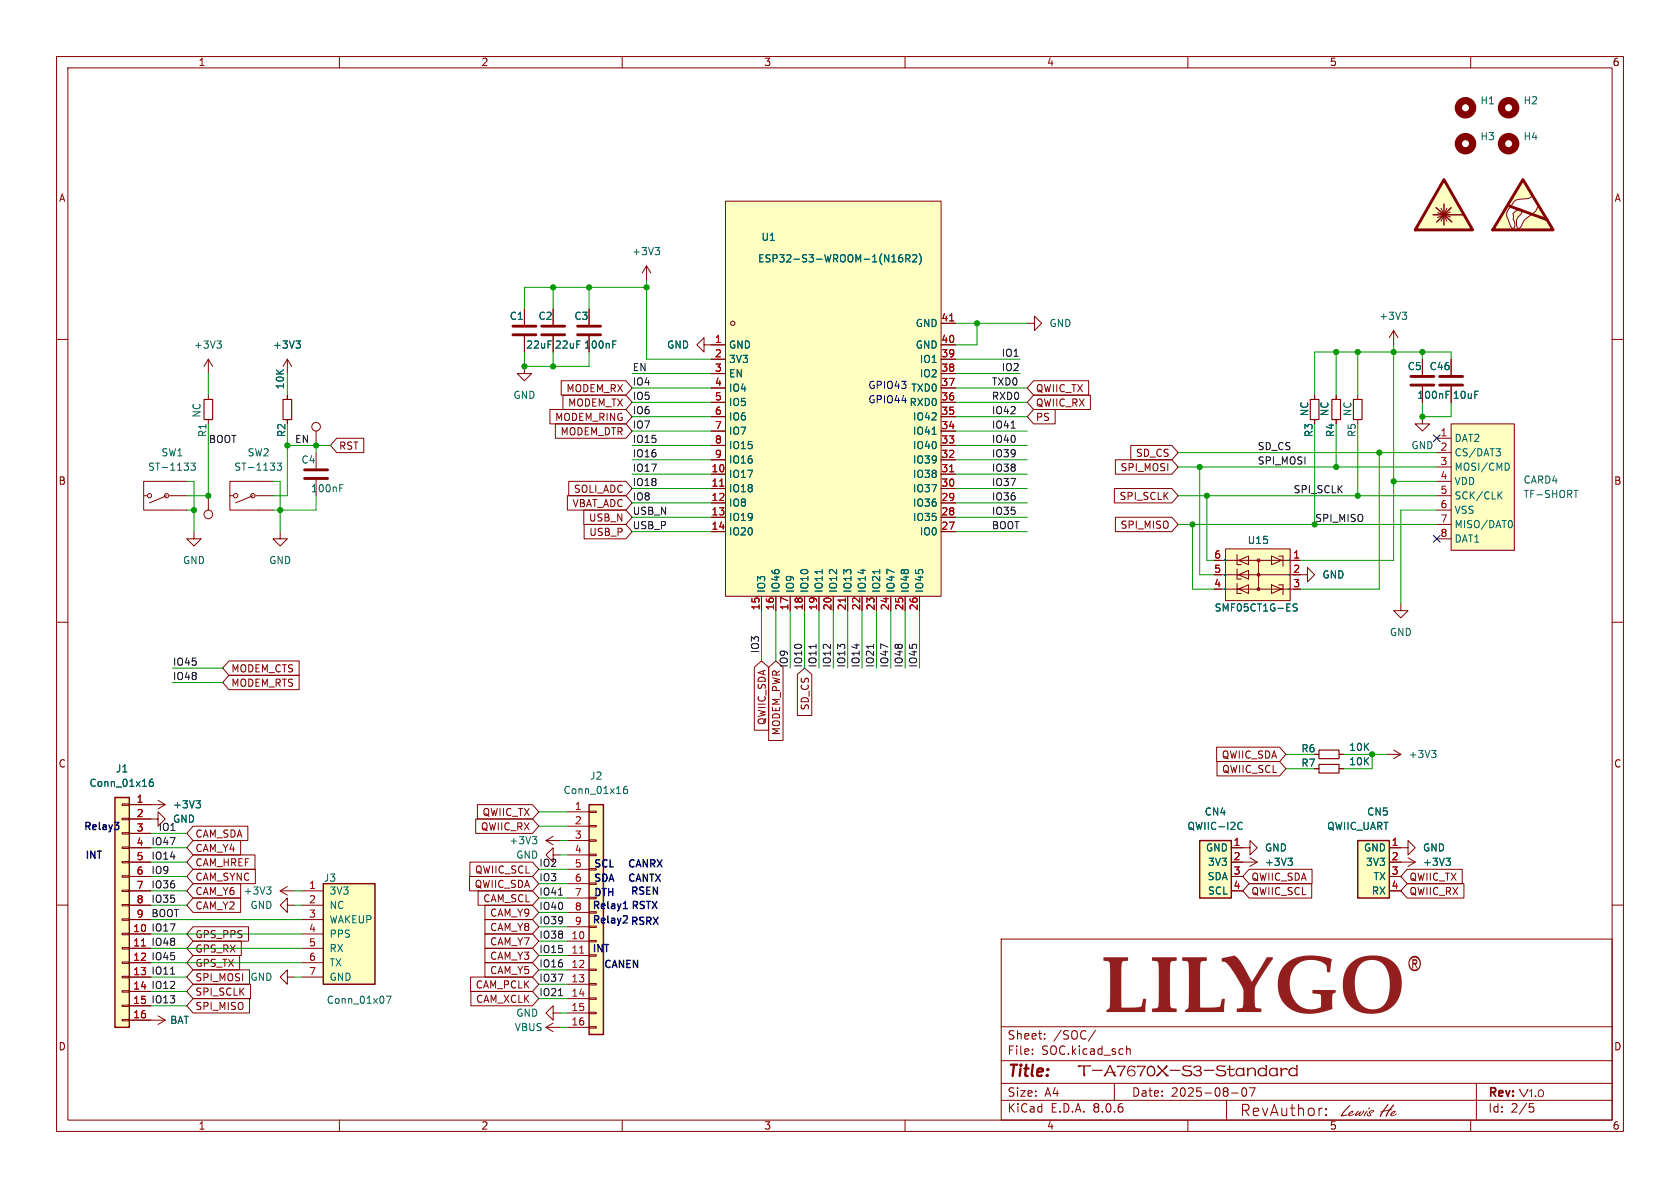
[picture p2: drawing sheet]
<svg xmlns="http://www.w3.org/2000/svg" width="297mm" height="210mm" viewBox="0 0 297 210" stroke-linecap="round" stroke-linejoin="round" font-family="sans-serif">
<g fill="none" stroke="#840000" stroke-width=".18">
<path d="M10 10h277v190h-277zM12 12h273v186h-273zM60 10v2M110 10v2M160 10v2M210 10v2M260 10v2M10 60h2M285 60h2M10 110h2M285 110h2M10 160h2"/>
<path d="M285 160h2M177 166h108v32h-108zM60 198v2M110 198v2M160 198v2M177 194.5h108M177 191.5h108M177 187.5h108M177 181.5h108M182.5 186.3v.1M182.5 185.5v.1M184.7 183.6v.1"/>
<path d="M184.7 182.8v.1M197 191.5v3M210 198v2M216.8 194.5v3.6M217.7 193.2h1.2M219.7 192.4a1 1 0 0 0 .2 1.4 .81 .81 0 0 0 .6-.6 .81 .81 0 0 0-.3-.8M221.9 192.3l-.7 1.5M233.6 195.9h.2M234.4 197l.1 .1-.1 .1M234.4 197l-.1 .1 .1 .1M234.4 196v.2M234.4 197v.2"/>
<path d="M234.4 196l.1 .1-.1 .1M234.4 196l-.1 .1 .1 .1M260 198v2M261 191.5v6.5M270.5 195.7h.4l.3 .3-.2 .5-.5 .1"/>
</g>
<path d="M249.4 169.3a1.12 1.12 0 0 1 1.3-.1 1.12 1.12 0 0 1 .5 1.3 1.12 1.12 0 0 1-1.2 1.2 1.12 1.12 0 0 1-1-1.4h.2a.95 .95 0 0 0 1.1 1.1 .95 .95 0 0 0 .6-1.5 .89 .89 0 0 0-1-.6 .89 .89 0 0 0-.7 1h-.2v-.4z" fill="#840000"/>
<path d="M256.5 74.9h11.2v22.4h-11.2z" fill="#ffffc2"/>
<path d="M254 77.5h2.5M256.5 74.9h11.2v22.4h-11.2zM254 80h2.5M254 82.6h2.5M254 85.1h2.5M254 87.6h2.5M254 90.2h2.5M254 92.7h2.5M254 95.3h2.5" fill="none" stroke="#840000" stroke-width=".18"/>
<path d="M264.5 79.3h.8l-.5 .5M265 79.8l.3 .2v.3l-.3 .3M265 87.5l.6 .7M265.6 86.9l-.8 .8M266.6 81.9l.2 .5-.2 .7M267.1 92a.79 .79 0 0 1 0 1.3M278.2 86.7h.8" fill="none" stroke="#006464" stroke-width=".18"/>
<path d="M216.7 97h11.4v9.2h-11.4z" fill="#ffffc2"/>
<g fill="none" stroke="#840000" stroke-width=".18">
<path d="M114.3 47l-.8 1.3M114.3 47v2.5M114.3 47l.8 1.3M50.8 69.9v.7M50.8 74.2v.7M92.7 64.8v1.2h1.3l-1.3 1.3-1.3-1.3h1.3M232.4 69.9v.7M232.4 74.2v.7M236.2 69.9v.7M236.2 74.2v.7M240 69.9v.7M240 74.2v.7"/>
<path d="M215.9 99.1h14M216.7 97h11.4v9.2h-11.4zM218.7 98v1.8h.8M218.9 99.1l1.8-.8v1.5zM222.2 99l.3-.2 .3 .2-.3 .3-.3-.2M222.5 99.1v5M224.8 98.3l1.8 .8-1.8 .7zM226.1 98.3h.7v1.8M215.9 101.6h13.2M215.9 104.1h12.7M218.7 103.1v1.8h.8M218.7 100.6v1.8h.8"/>
<path d="M218.9 104.1l1.8-.7v1.5zM218.9 101.6l1.8-.8v1.6zM222.3 104.1l.2-.2 .2 .2-.2 .3-.2-.2M224.8 103.4l1.8 .7-1.8 .8zM226.1 103.4h.7v1.8M232.4 133.4h.8M236.7 133.4h.8"/>
<circle cx="222.5" cy="101.6" r=".25"/>
</g>
<g fill="none" stroke="#006464" stroke-width=".18">
<path d="M115.8 43.8h.8l-.4 .4M116.4 44.2l.2 .3v.3l-.2 .2M216.5 99v.1M216.5 99h.1M216.5 99l.1 .1M227.9 99v.1M228 99v.1M216.5 101.6h.1M216.5 104.1h.1M216.6 101.6h.1M216.6 101.6h-.1M227.9 101.6h.1"/>
<path d="M227.9 104.1h.1M229.3 106.8h-.5l-.2 .2 .1 .3 .6 .2v.4l-.2 .1h-.5"/>
</g>
<circle cx="266.7" cy="25.4" r="1.27" fill="none" stroke="#840000" stroke-width="1.3"/>
<path d="M50 70.6h1.6v3.6h-1.6zM231.6 70.6h1.6v3.6h-1.6zM235.5 70.6h1.5v3.6h-1.5zM239.3 70.6h1.5v3.6h-1.5zM233.2 132.6h3.5v1.5h-3.5z" fill="none" stroke="#840000" stroke-width=".2"/>
<path d="M128.3 35.6h38.1v69.8h-38.1z" fill="#ffffc2"/>
<g fill="none" stroke="#840000" stroke-width=".18">
<path d="M128.3 35.6h38.1v69.8h-38.1zM166.4 57.2h2.5M181.6 57.2h1.3v-1.3l1.2 1.3-1.2 1.2v-1.2M50.8 63.5l-.8 1.3M50.8 63.5v2.5M50.8 63.5l.8 1.3M125.7 61h2.6M125.7 63.5h2.6M125.7 66h2.6M125.7 78.7h2.6M125.7 76.2h2.6M125.7 73.7h2.6"/>
<path d="M125.7 71.1h2.6M125.7 68.6h2.6M166.4 61h2.5M166.4 63.5h2.5M166.4 66h2.5M166.4 78.7h2.5M166.4 76.2h2.5M166.4 73.7h2.5M166.4 71.1h2.5M166.4 68.6h2.5M251.5 73.7v1.2h1.2l-1.2 1.3-1.3-1.3h1.3M55.9 80v2.8"/>
<path d="M55.9 84.8v2.8M125.7 83.8h2.6M125.7 86.4h2.6M125.7 88.9h2.6M125.7 91.4h2.6M125.7 94h2.6M125.7 81.3h2.6M166.4 83.8h2.5M166.4 86.4h2.5M166.4 88.9h2.5M166.4 91.4h2.5M166.4 94h2.5"/>
<path d="M166.4 81.3h2.5M134.6 105.4v2.6M137.2 105.4v2.6M139.7 105.4v2.6M142.2 105.4v2.6M144.8 105.4v2.6M147.3 105.4v2.6M149.9 105.4v2.6M152.4 105.4v2.6M154.9 105.4v2.6M157.5 105.4v2.6M160 105.4v2.6"/>
<path d="M162.6 105.4v2.6M49.5 157.5l1.3 .7M49.5 157.5h2.6M50.8 156.7l-1.3 .8M97.8 179.1v-1.3l-1.3 1.3 1.3 1.2v-1.2h1.3"/>
<circle cx="129.5" cy="57.2" r=".38"/>
</g>
<path d="M167.9 56.7h.7M127.2 85.9h.8M167.9 83.4h.7M149.4 105.7v.7" fill="none" stroke="#a90000" stroke-width=".18"/>
<g fill="none" stroke="#006464" stroke-width=".18">
<path d="M159.5 45l-.4 .1a.86 .86 0 0 0 0 1.2l.4-.1 .1-.4-.2-.3-.4 .1-.1 .2M160.1 45.7l.6-.1 .2-.1-.1-.3-.7-.2v1.3M160.4 45.7l.5 .6M161.4 45.2l.4-.2 .3 .4-.8 .9h.8M162.5 44.8a1.46 1.46 0 0 1 0 2M52.3 60.3h.8l-.4 .5M52.9 60.8l.2 .2v.3l-.2 .2M164.8 76.8h.7M60.1 86.3h.4M60.1 85.7h.6M145.4 100.7v.7M155.5 100.7v.7"/>
<path d="M47.1 156.8h.8l-.4 .5M47.7 157.3l.2 .2v.3l-.2 .3"/>
</g>
<g fill="none" stroke="#840000" stroke-width="1.3">
<circle cx="259.1" cy="19" r="1.27"/>
<circle cx="259.1" cy="25.4" r="1.27"/>
</g>
<path d="M53.8 83.1h4.1M53.8 84.6h4.1" fill="none" stroke="#840000" stroke-width=".51"/>
<path d="M255.3 31.8l5 8.8h-10.1z" fill="#ffffc2"/>
<path d="M253.4 38h5.4M253.9 36.7l2.8 2.5M255.3 36.1v3.7M256.5 36.7l-2.5 2.5" fill="none" stroke="#840000" stroke-width=".25"/>
<path d="M254.1 37.6l2.3 .8M254.8 36.8l1 2.3M255.8 36.8l-1 2.3M256.4 37.5l-2.3 1M245.1 133.4h2.5M246.4 132.6l1.2 .8M247.6 133.4l-1.2 .7" fill="none" stroke="#840000" stroke-width=".18"/>
<path d="M255.3 31.8l5 8.8h-10.1z" fill="none" stroke="#840000" stroke-width=".51"/>
<path d="M253.1 132.7h.8l-.5 .4M253.6 133.1l.3 .3v.3l-.3 .2" fill="none" stroke="#006464" stroke-width=".18"/>
<path d="M240 148.6h5.6v10.2h-5.6z" fill="#ffffc2"/>
<path d="M240 148.6h5.6v10.2h-5.6z" fill="none" stroke="#840000" stroke-width=".25"/>
<path d="M245.6 149.9h2M245.6 152.4h2M245.6 154.9h2M245.6 157.5h2" fill="none" stroke="#840000" stroke-width=".18"/>
<path d="M269.2 31.7l1.8 2.9-.7 .5-1.4 .1a1.5 1.5 0 0 0-1.6 1l-.2 .2a1.84 1.84 0 0 0-.4 2.7l.1 .3a1.05 1.05 0 0 0 .7 1 .98 .98 0 0 0 0-1.6l.1-.4a.98 .98 0 0 1 .6-1.2 .48 .48 0 0 1 .6-.2 .48 .48 0 0 1 .2 .5l-.1 .3a1.94 1.94 0 0 0-.7 2.4l.2 .2 .3-.1a5.8 5.8 0 0 1 2.5-2.7l.4-.5a.75 .75 0 0 1 .5-.7l2.5 4.3h-10.8z" fill="#ffffc2"/>
<path d="M266.6 36.3l7 2.6M269.2 31.8l5.4 8.8h-10.7z" fill="none" stroke="#840000" stroke-width=".51"/>
<path d="M269.2 31.7l1.8 2.9-.7 .5-1.4 .1a1.5 1.5 0 0 0-1.6 1l-.2 .2a1.84 1.84 0 0 0-.4 2.7l.1 .3a1.05 1.05 0 0 0 .7 1 .98 .98 0 0 0 0-1.6l.1-.4a.98 .98 0 0 1 .6-1.2 .48 .48 0 0 1 .6-.2 .48 .48 0 0 1 .2 .5l-.1 .3a1.94 1.94 0 0 0-.7 2.4l.2 .2 .3-.1a5.8 5.8 0 0 1 2.5-2.7l.4-.5a.75 .75 0 0 1 .5-.7l2.5 4.3h-10.8zM246.4 58.4l-.8 1.3M246.4 58.4v2.6M246.4 58.4l.7 1.3M232.4 135.9h.8M236.7 135.9h.8M219.7 152.4h2.5M221 151.6l1.2 .8M222.2 152.4l-1.2 .8M247.6 149.9h1.3v-1.3l1.3 1.3-1.3 1.2v-1.2" fill="none" stroke="#840000" stroke-width=".18"/>
<path d="M247.9 55.2h.8l-.4 .5M248.4 55.7l.3 .2v.3l-.3 .3M227.7 151.7h.8l-.5 .5M228.2 152.2l.3 .2v.3l-.3 .3" fill="none" stroke="#006464" stroke-width=".18"/>
<path d="M233.2 135.1h3.5v1.6h-3.5z" fill="none" stroke="#840000" stroke-width=".2"/>
<circle cx="266.7" cy="19" r="1.27" fill="none" stroke="#840000" stroke-width="1.3"/>
<path d="M212.1 148.6h5.6v10.2h-5.6z" fill="#ffffc2"/>
<path d="M212.1 148.6h5.6v10.2h-5.6z" fill="none" stroke="#840000" stroke-width=".25"/>
<path d="M256.5 63.5v2.8M256.5 68.3v2.8M229.9 101.6h1.2v1.3l1.3-1.3-1.3-1.3v1.3M247.6 106.7v1.3h1.3l-1.3 1.2-1.2-1.2h1.2M26.7 144.8h1.2v1.3l1.3-1.3-1.3-1.3v1.3M26.7 142.2h2.5M27.9 141.5l1.3 .7M29.2 142.2l-1.3 .8M217.7 149.9h2M217.7 152.4h2M217.7 154.9h2M217.7 157.5h2" fill="none" stroke="#840000" stroke-width=".18"/>
<path d="M34.6 141.5h.8l-.4 .5M35.2 142l.2 .3v.3l-.2 .2M218.9 146.4l.3 .2 .4-.1M219.6 145.5l-.4-.1-.3 .1" fill="none" stroke="#006464" stroke-width=".18"/>
<path d="M254.5 66.5h4.1M254.5 68.1h4.1" fill="none" stroke="#840000" stroke-width=".51"/>
<path d="M20.3 141h2.6v40.6h-2.6z" fill="#ffffc2"/>
<g fill="none" stroke="#840000" stroke-width=".18">
<path d="M92.7 54.6v2.8M92.7 59.4v2.8M97.8 54.6v2.8M97.8 59.4v2.8M104.1 54.6v2.8M104.1 59.4v2.8M36.8 69.9v.7M36.8 74.2v.7M55.9 76.2v2.5M124.5 61v-1.3l-1.3 1.3 1.3 1.2v-1.2h1.2M251.5 63.5v2.8M251.5 68.3v2.8"/>
<path d="M25.4 87.6h.5M29.5 87.6l-3.1 1.3M30 87.6h3M33 85.1h-7.6v5.1h7.6M21.6 159.9h1.3v.2h-1.3zM21.6 157.4h1.3v.2h-1.3zM21.6 154.8h1.3v.3h-1.3zM21.6 152.3h1.3v.2h-1.3zM21.6 149.7h1.3v.3h-1.3zM21.6 147.2h1.3v.2h-1.3zM21.6 144.7h1.3v.2h-1.3zM21.6 142.1h1.3v.3h-1.3z"/>
<path d="M22.9 142.2h3.8M22.9 144.8h3.8M22.9 147.3h3.8M22.9 149.9h3.8M22.9 152.4h3.8M22.9 154.9h3.8M22.9 157.5h3.8M219.7 149.9h1.3v-1.3l1.2 1.3-1.2 1.2v-1.2M247.6 152.4h2.6M248.9 151.6l1.3 .8M250.2 152.4l-1.3 .8M21.6 177.7h1.3v.2h-1.3z"/>
<path d="M21.6 175.1h1.3v.3h-1.3zM21.6 172.6h1.3v.2h-1.3zM21.6 170.1h1.3v.2h-1.3zM21.6 167.5h1.3v.3h-1.3zM21.6 165h1.3v.2h-1.3zM21.6 162.4h1.3v.3h-1.3zM22.9 165.1h3.8M22.9 167.6h3.8M22.9 170.2h3.8M22.9 172.7h3.8M22.9 175.3h3.8M22.9 177.8h3.8"/>
<path d="M22.9 160h3.8M22.9 162.6h3.8M27.9 179.6l1.3 .7M50.8 172.7v-1.2l-1.3 1.2 1.3 1.3v-1.3h1.3M50.8 160v-1.2l-1.3 1.2 1.3 1.3v-1.3h1.3M21.6 180.2h1.3v.3h-1.3zM22.9 180.3h6.3M29.2 180.3l-1.3 .8M96.5 181.6l1.3 .8M96.5 181.6h2.6M97.8 180.8l-1.3 .8"/>
<circle cx="55.9" cy="75.4" r=".76"/>
<circle cx="26.4" cy="87.6" r=".38"/>
<circle cx="29.5" cy="87.6" r=".38"/>
</g>
<path d="M20.3 141h2.6v40.6h-2.6z" fill="none" stroke="#840000" stroke-width=".25"/>
<path d="M25 167.2h.7" fill="none" stroke="#a90000" stroke-width=".18"/>
<path d="M108.3 60.9h.4M108.3 60.3h.6M255.6 69.8h.5M255.6 69.2h.6M33.7 81.9h.8l-.4 .4 .4 .2v.5l-.2 .1-.6-.1M27 137.7l-.4 .1a.86 .86 0 0 0 0 1.2l.5-.1v-.4l-.2-.3-.4 .1-.1 .2M255.6 151.7h.8l-.4 .5M256.2 152.2l.2 .2v.3l-.2 .3" fill="none" stroke="#006464" stroke-width=".18"/>
<path d="M90.7 57.7h4M90.7 59.2h4M95.8 57.7h4M95.8 59.2h4M102.1 57.7h4.1M102.1 59.2h4.1M249.4 66.5h4.1M249.4 68.1h4.1" fill="none" stroke="#840000" stroke-width=".51"/>
<path d="M36.1 70.6h1.5v3.6h-1.5z" fill="none" stroke="#840000" stroke-width=".2"/>
<path d="M57.1 156.2h9.2v17.8h-9.2z" fill="#ffffc2"/>
<path d="M57.1 156.2h9.2v17.8h-9.2z" fill="none" stroke="#840000" stroke-width=".25"/>
<g fill="none" stroke="#840000" stroke-width=".18">
<path d="M36.8 63.5l-.7 1.3M36.8 63.5v2.5M36.8 63.5l.8 1.3M34.3 94v1.3h1.3l-1.3 1.2-1.3-1.2h1.3M36.8 87.6v2.6M40.6 87.6h.6M44.7 87.6l-3 1.3M45.2 87.6h3.1M48.3 85.1h-7.7v5.1h7.7M49.5 94v1.3h1.3l-1.3 1.2-1.2-1.2h1.2M53.3 157.5h3.8M53.3 160h3.8"/>
<path d="M53.3 162.6h3.8M53.3 165.1h3.8M53.3 167.6h3.8M53.3 170.2h3.8M53.3 172.7h3.8"/>
<circle cx="36.8" cy="90.9" r=".76"/>
<circle cx="41.7" cy="87.6" r=".38"/>
<circle cx="44.7" cy="87.6" r=".38"/>
</g>
<path d="M38.3 60.3h.8l-.4 .5M38.9 60.8l.2 .2v.3l-.2 .2M49 81.9h.8l-.5 .4 .4 .2v.5l-.2 .1-.5-.1M68.3 176.1h.8l-.5 1.3" fill="none" stroke="#006464" stroke-width=".18"/>
<path d="M104.1 142.2h2.6v40.7h-2.6z" fill="#ffffc2"/>
<g fill="none" stroke="#840000" stroke-width=".18">
<path d="M59.5 77.5h4.8v2.5h-4.8l-1.1-1.3zM97.2 72.4h13.4l1.2 1.3-1.2 1.2h-13.4zM98.2 74.9h12.4l1.2 1.3-1.2 1.3h-12.4zM99.2 67.3h11.4l1.2 1.3-1.2 1.3h-11.4zM99.5 69.8h11.1l1.2 1.3-1.2 1.3h-11.1zM182.7 69.8h10.1v2.6h-10.1l-1.1-1.3zM182.7 67.3h9.8v2.6h-9.8l-1.1-1.3zM182.7 72.4h3.8v2.5h-3.8l-1.1-1.2zM199.9 78.7h7.3l1.1 1.3-1.1 1.3h-7.3zM100.3 87.6h10.3l1.2 1.3-1.2 1.3h-10.3zM100.5 85.1h10.1l1.2 1.3-1.2 1.2h-10.1zM103.2 90.2h7.4l1.2 1.2-1.2 1.3h-7.4z"/>
<path d="M103.3 92.7h7.3l1.2 1.3-1.2 1.3h-7.3zM197 86.4h10.2l1.1 1.2-1.1 1.3h-10.2zM197.2 91.4h10l1.1 1.3-1.1 1.3h-10zM197.2 81.3h10l1.1 1.3-1.1 1.2h-10zM40.5 116.8h12.4v2.6h-12.4l-1.1-1.3zM40.5 119.4h12.4v2.5h-12.4l-1.1-1.2zM133.3 118l1.3-1.2 1.3 1.2v11.1h-2.6zM135.9 118l1.3-1.2 1.2 1.2v12.9h-2.5zM141 119.2l1.2-1.1 1.3 1.1v7.3h-2.5zM215.1 132.1h11.1l1.1 1.3-1.1 1.2h-11.1zM215.1 134.6h11.1l1.1 1.3-1.1 1.3h-11.1zM34.1 158.7h8.4v2.6h-8.4l-1.1-1.3z"/>
<path d="M34.1 148.6h8.4v2.5h-8.4l-1.1-1.2zM34.1 153.7h11v2.5h-11l-1.1-1.3zM34.1 151.1h11v2.6h-11l-1.1-1.3zM34.1 156.2h8.4v2.6h-8.4l-1.1-1.3zM34.1 146h9.7v2.6h-9.7l-1.1-1.3zM83 154.9h11.1l1.1 1.3-1.1 1.3h-11.1zM83.1 152.4h11l1.1 1.3-1.1 1.2h-11zM84.1 144.8h10l1.1 1.3-1.1 1.2h-10zM84.4 142.2h9.7l1.1 1.3-1.1 1.3h-9.7zM84.5 157.5h9.6l1.1 1.3-1.1 1.2h-9.6zM96.5 148.6h2.6M96.5 148.6l1.3 .8"/>
<path d="M97.8 151.1v-1.2l-1.3 1.2 1.3 1.3v-1.3h1.3M97.8 147.8l-1.3 .8M100.3 143.5h3.8M100.3 146.1h3.8M100.3 148.6h3.8M100.3 151.1h3.8M100.3 153.7h3.8M100.3 156.2h3.8M100.3 158.8h3.8M104.1 158.6h1.3v.3h-1.3zM104.1 156.1h1.3v.2h-1.3zM104.1 153.5h1.3v.3h-1.3z"/>
<path d="M104.1 151h1.3v.3h-1.3zM104.1 148.5h1.3v.2h-1.3zM104.1 145.9h1.3v.3h-1.3zM104.1 143.4h1.3v.2h-1.3zM220.8 156.2h11.1v2.6h-11.1l-1.1-1.3zM220.8 153.7h11.2v2.5h-11.2l-1.1-1.3zM248.8 153.7h9.7v2.5h-9.7l-1.2-1.3zM248.8 156.2h10v2.6h-10l-1.2-1.3zM34.1 171.4h10v2.6h-10l-1.1-1.3zM34.1 163.8h9.8v2.6h-9.8l-1.1-1.3zM34.1 168.9h8.3v2.6h-8.3l-1.1-1.3zM34.1 166.4h8.6v2.5h-8.6l-1.1-1.3z"/>
<path d="M34.1 174h10.2v2.5h-10.2l-1.1-1.2zM34.1 176.5h10v2.6h-10l-1.1-1.3zM83.2 172.7h10.9l1.1 1.3-1.1 1.3h-10.9zM83.2 175.3h10.9l1.1 1.2-1.1 1.3h-10.9zM85.7 160h8.4l1.1 1.3-1.1 1.3h-8.4zM85.7 162.6h8.4l1.1 1.2-1.1 1.3h-8.4zM85.7 165.1h8.4l1.1 1.3-1.1 1.2h-8.4zM85.7 170.2h8.4l1.1 1.3-1.1 1.2h-8.4zM85.7 167.6h8.4l1.1 1.3-1.1 1.3h-8.4zM100.3 166.4h3.8M100.3 168.9h3.8M100.3 171.5h3.8"/>
<path d="M100.3 174h3.8M100.3 176.5h3.8M100.3 179.1h3.8M100.3 161.3h3.8M100.3 163.8h3.8M104.1 178.9h1.3v.3h-1.3zM104.1 176.4h1.3v.3h-1.3zM104.1 173.9h1.3v.2h-1.3zM104.1 171.3h1.3v.3h-1.3zM104.1 168.8h1.3v.2h-1.3zM104.1 166.2h1.3v.3h-1.3zM104.1 163.7h1.3v.3h-1.3z"/>
<path d="M104.1 161.2h1.3v.2h-1.3zM100.3 181.6h3.8M104.1 181.5h1.3v.2h-1.3z"/>
</g>
<path d="M104.1 142.2h2.6v40.7h-2.6z" fill="none" stroke="#840000" stroke-width=".25"/>
<path d="M102.5 168.5h.7" fill="none" stroke="#a90000" stroke-width=".18"/>
<path d="M110.8 139l-.3 .1a.85 .85 0 0 0 0 1.2l.4-.1v-.5l-.2-.2-.4 .1-.1 .1M94.1 147.9h.8l-.4 .5M94.7 148.4l.2 .2v.3l-.2 .3" fill="none" stroke="#006464" stroke-width=".18"/>
<path d="M178.7 75.7h.8M144.3 113.9v.7M154.4 113.9v.7M98.7 158.2h.8M30.2 172.2h.7M98.7 176h.8" fill="none" stroke="#0f0f0f" stroke-width=".18"/>
<path d="M20.2 145.4h.8l-.4 .5M20.9 146v.5" fill="none" stroke="#0000c2" stroke-width=".25"/>
<path d="M227.9 189a.89 .89 0 0 1 1.3-.1v-.7a.41 .41 0 0 1 .2 .7v1.3l-.1 .1-.1-.2-.4 .2a.85 .85 0 0 1-1.1-.8h.3a.59 .59 0 0 0 .8 .6 .59 .59 0 0 0 .2-1 .59 .59 0 0 0-1 .3v.1h-.3z" fill="#840000"/>
<g fill="none" stroke="#009600" stroke-width=".18">
<path d="M97.8 50.8v3.8M104.1 50.8v3.8M114.3 49.5v14h11.4M114.3 50.8h-21.6v3.8M168.9 57.2h12.7M172.7 57.2v3.8h-3.8M36.8 74.9v12.7h-3.8M36.8 66v3.9M50.8 74.9v12.7h-2.5M50.8 78.7h7.6M50.8 66v3.9M55.9 78.7v1.3"/>
<path d="M92.7 62.2v2.6h11.4v-2.6M97.8 62.2v2.6M111.8 78.7h13.9M111.8 68.6h13.9M111.8 71.1h13.9M111.8 73.7h13.9M111.8 76.2h13.9M111.8 66h13.9M168.9 78.7h12.7M168.9 63.5h11.4M168.9 68.6h12.7M168.9 71.1h12.7"/>
<path d="M168.9 73.7h12.7M168.9 76.2h12.7M168.9 66h11.4M232.4 74.9v17.8M236.2 62.2v7.7M236.2 74.9v7.7M240 62.2v7.7M240 74.9v12.7M246.4 61v38.1h-16.5M251.5 71.1v2.6h5v-2.6M251.5 62.2v1.3M256.5 63.5v-1.3h-24.1v7.7"/>
<path d="M33 85.1h1.3v8.9M33 90.2h1.3M48.3 85.1h1.2v8.9M55.9 87.6v2.6h-7.6M111.8 83.8h13.9M111.8 81.3h13.9M111.8 86.4h13.9M111.8 94h13.9M111.8 88.9h13.9M111.8 91.4h13.9M168.9 83.8h12.7M168.9 81.3h12.7"/>
<path d="M168.9 86.4h12.7M168.9 94h12.7M168.9 88.9h12.7M168.9 91.4h12.7M208.3 92.7h45.7M208.3 82.6h45.7M208.3 80h45.7M208.3 87.6h45.7M210.8 92.7v11.4h3.8M212.1 82.6v19h2.5M213.4 87.6v11.5h1.2M243.8 80v24.1h-13.9"/>
<path d="M246.4 85.1h7.6M254 90.2h-6.4v16.5M30.5 118.1h8.9M134.6 108v8.8M137.2 108v8.8M139.7 108v10.1M142.2 108v10.1M144.8 108v10.1M147.3 108v10.1M149.9 108v10.1M152.4 108v10.1M154.9 108v10.1"/>
<path d="M157.5 108v10.1M160 108v10.1M162.6 108v10.1M30.5 120.7h8.9M227.3 133.4h5.1M227.3 135.9h5.1M237.5 133.4h7.6M242.6 133.4v2.5h-5.1M26.7 154.9h6.3M26.7 157.5h6.3M26.7 152.4h6.3M26.7 147.3h6.3"/>
<path d="M26.7 149.9h6.3M52.1 157.5h1.2M95.2 156.2h5.1M95.2 158.8h5.1M95.2 146.1h5.1M95.2 143.5h5.1M95.2 153.7h5.1M99.1 151.1h1.2M99.1 148.6h1.2M26.7 165.1h26.6M26.7 170.2h26.6M26.7 172.7h6.3"/>
<path d="M26.7 175.3h6.3M26.7 160h6.3M26.7 177.8h6.3M26.7 167.6h26.6M26.7 162.6h26.6M52.1 172.7h1.2M52.1 160h1.2M95.2 163.8h5.1M95.2 168.9h5.1M95.2 166.4h5.1M95.2 176.5h5.1M95.2 174h5.1"/>
<path d="M95.2 171.5h5.1M95.2 161.3h5.1M99.1 179.1h1.2M99.1 181.6h1.2"/>
</g>
<path d="M253.4 76.9l1.2 1.2M254.6 76.9l-1.2 1.2M253.4 94.6l1.2 1.3M254.6 94.6l-1.2 1.3" fill="none" stroke="#000084" stroke-width=".18"/>
<g fill="none" stroke="#840000" stroke-width=".18">
<path d="M92.7 54.6v2.8M92.7 59.4v2.8M97.8 54.6v2.8M97.8 59.4v2.8M104.1 54.6v2.8M104.1 59.4v2.8M166.4 57.2h2.5M50.8 69.9v.7M50.8 74.2v.7M125.7 61h2.6M125.7 63.5h2.6M125.7 66h2.6"/>
<path d="M125.7 78.7h2.6M125.7 76.2h2.6M125.7 73.7h2.6M125.7 71.1h2.6M125.7 68.6h2.6M166.4 61h2.5M166.4 63.5h2.5M166.4 66h2.5M166.4 78.7h2.5M166.4 76.2h2.5M166.4 73.7h2.5M166.4 71.1h2.5"/>
<path d="M166.4 68.6h2.5M232.4 69.9v.7M232.4 74.2v.7M236.2 69.9v.7M236.2 74.2v.7M251.5 63.5v2.8M251.5 68.3v2.8M256.5 63.5v2.8M256.5 68.3v2.8M125.7 83.8h2.6M125.7 86.4h2.6M125.7 88.9h2.6"/>
<path d="M125.7 91.4h2.6M125.7 94h2.6M125.7 81.3h2.6M166.4 83.8h2.5M166.4 86.4h2.5M166.4 88.9h2.5M166.4 91.4h2.5M166.4 94h2.5M166.4 81.3h2.5M228.6 99.1h1.3M134.6 105.4v2.6M137.2 105.4v2.6"/>
<path d="M139.7 105.4v2.6M142.2 105.4v2.6M144.8 105.4v2.6M147.3 105.4v2.6M149.9 105.4v2.6M152.4 105.4v2.6M154.9 105.4v2.6M157.5 105.4v2.6M160 105.4v2.6M162.6 105.4v2.6M232.4 133.4h.8M232.4 135.9h.8"/>
<path d="M236.7 133.4h.8M236.7 135.9h.8M22.9 149.9h3.8M22.9 152.4h3.8M22.9 154.9h3.8M22.9 157.5h3.8M22.9 142.2h3.8M22.9 144.8h3.8M22.9 147.3h3.8M217.7 149.9h2M217.7 152.4h2M217.7 154.9h2"/>
<path d="M217.7 157.5h2M245.6 149.9h2M245.6 152.4h2M245.6 154.9h2M245.6 157.5h2M22.9 165.1h3.8M22.9 167.6h3.8M22.9 170.2h3.8M22.9 172.7h3.8M22.9 175.3h3.8M22.9 177.8h3.8M22.9 160h3.8"/>
<path d="M22.9 162.6h3.8M22.9 180.3h3.8"/>
</g>
<g fill="none" stroke="#006464" stroke-width=".18">
<path d="M159.5 45l-.4 .1a.86 .86 0 0 0 0 1.2l.4-.1 .1-.4-.2-.3-.4 .1-.1 .2M160.1 45.7l.6-.1 .2-.1-.1-.3-.7-.2v1.3M160.4 45.7l.5 .6M161.4 45.2l.4-.2 .3 .4-.8 .9h.8M162.5 44.8a1.46 1.46 0 0 1 0 2M52.3 60.3h.8l-.4 .5M52.9 60.8l.2 .2v.3l-.2 .2M108.3 60.3h.6M108.3 60.9h.4M164.8 76.8h.7M255.6 69.8h.5M255.6 69.2h.6"/>
<path d="M216.5 99v.1M216.5 99h.1M216.5 99l.1 .1M227.9 99v.1M228 99v.1M145.4 100.7v.7M155.5 100.7v.7M216.5 101.6h.1M216.5 104.1h.1M216.6 101.6h.1M216.6 101.6h-.1M227.9 101.6h.1"/>
<path d="M227.9 104.1h.1M229.3 106.8h-.5l-.2 .2 .1 .3 .6 .2v.4l-.2 .1h-.5M27 137.7l-.4 .1a.86 .86 0 0 0 0 1.2l.5-.1v-.4l-.2-.3-.4 .1-.1 .2M34.6 141.5h.8l-.4 .5M35.2 142l.2 .3v.3l-.2 .2M218.9 146.4l.3 .2 .4-.1M219.6 145.5l-.4-.1-.3 .1M227.7 151.7h.8l-.5 .5M228.2 152.2l.3 .2v.3l-.3 .3M255.6 151.7h.8l-.4 .5M256.2 152.2l.2 .2v.3l-.2 .3"/>
</g>
<path d="M167.9 56.7h.7M127.2 85.9h.8M167.9 83.4h.7M149.4 105.7v.7M25 167.2h.7" fill="none" stroke="#a90000" stroke-width=".18"/>
<g fill="#009600" stroke="#009600" stroke-width=".18">
<circle cx="212.1" cy="82.6" r=".46"/>
<circle cx="236.2" cy="82.6" r=".46"/>
<circle cx="246.4" cy="85.1" r=".46"/>
<circle cx="242.6" cy="133.4" r=".46"/>
<circle cx="213.4" cy="87.6" r=".46"/>
<circle cx="210.8" cy="92.7" r=".46"/>
<circle cx="172.7" cy="57.2" r=".46"/>
<circle cx="240" cy="62.2" r=".46"/>
<circle cx="246.4" cy="62.2" r=".46"/>
<circle cx="240" cy="87.6" r=".46"/>
<circle cx="243.8" cy="80" r=".46"/>
<circle cx="251.5" cy="73.7" r=".46"/>
<circle cx="236.2" cy="62.2" r=".46"/>
<circle cx="251.5" cy="62.2" r=".46"/>
<circle cx="97.8" cy="50.8" r=".46"/>
<circle cx="97.8" cy="64.8" r=".46"/>
<circle cx="92.7" cy="64.8" r=".46"/>
<circle cx="50.8" cy="78.7" r=".46"/>
<circle cx="55.9" cy="78.7" r=".46"/>
<circle cx="114.3" cy="50.8" r=".46"/>
<circle cx="104.1" cy="50.8" r=".46"/>
<circle cx="36.8" cy="87.6" r=".46"/>
<circle cx="34.3" cy="90.2" r=".46"/>
<circle cx="49.5" cy="90.2" r=".46"/>
</g>
<text font-size="13.9" fill="#840000" x="194.6" y="181.9">LILYGO</text>
<text font-size="3.5" fill="#840000" x="190.5" y="191.1">T-A7670X-S3-Standard</text>
<g font-size="3.2" fill="#840000">
<text x="237.2" y="198.4">Lewis</text>
<text x="244" y="198.4">He</text>
</g>
<g font-size="2.8" fill="#840000">
<text x="178" y="190.9">Title:</text>
<text x="219.1" y="197.5">RevAuthor:</text>
</g>
<text font-size="2.5" fill="#840000" x="268.5" y="194.5">V1.0</text>
<g font-size="2.1" fill="#840000">
<text x="178" y="184">Sheet:</text>
<text x="186.2" y="184">/SOC/</text>
<text x="178" y="186.7">File:</text>
<text x="184.1" y="186.7">SOC.kicad_sch</text>
<text x="178" y="196.9">KiCad</text>
<text x="178" y="194.1">Size:</text>
<text x="184.7" y="194.1">A4</text>
<text x="185.7" y="196.9">E.D.A.</text>
<text x="193.3" y="196.9">8.0.6</text>
<text x="200" y="194.1">Date:</text>
<text x="207" y="194.1">2025-08-07</text>
<text x="263" y="194.3">Rev:</text>
<text x="263" y="196.9">Id:</text>
<text x="267.1" y="196.9">2/5</text>
</g>
<g font-size="1.8" fill="#840000">
<text x="35" y="11.9">1</text>
<text x="85" y="11.9">2</text>
<text x="135" y="11.9">3</text>
<text x="185" y="11.9">4</text>
<text x="235" y="11.9">5</text>
<text x="285" y="11.9">6</text>
<text x="10.3" y="35.9">A</text>
<text x="285.3" y="35.9">A</text>
<text x="100" y="69.5">MODEM_RX</text>
<text x="183" y="69.5">QWIIC_TX</text>
<text x="98" y="74.6">MODEM_RING</text>
<text x="99" y="77.2">MODEM_DTR</text>
<text x="100.3" y="72.1">MODEM_TX</text>
<text x="183" y="72.1">QWIIC_RX</text>
<text x="183" y="74.6">PS</text>
<text x="59.8" y="79.7">RST</text>
<text x="198" y="83.5">SPI_MOSI</text>
<text x="200.7" y="81">SD_CS</text>
<text x="10.3" y="85.9">B</text>
<text x="101.1" y="89.9">VBAT_ADC</text>
<text x="101.4" y="87.3">SOLI_ADC</text>
<text x="197.8" y="88.6">SPI_SCLK</text>
<text x="285.3" y="85.9">B</text>
<text x="104" y="92.4">USB_N</text>
<text x="104.1" y="94.9">USB_P</text>
<text x="198" y="93.7">SPI_MISO</text>
<text x="40.8" y="119.1">MODEM_CTS</text>
<text x="40.8" y="121.6">MODEM_RTS</text>
<text x="143.2" y="125.7" transform="rotate(-90 143.2 125.7)">SD_CS</text>
<text x="135.6" y="128.3" transform="rotate(-90 135.6 128.3)">QWIIC_SDA</text>
<text x="138.1" y="130.1" transform="rotate(-90 138.1 130.1)">MODEM_PWR</text>
<text x="10.3" y="135.9">C</text>
<text x="215.9" y="134.3">QWIIC_SDA</text>
<text x="216" y="136.8">QWIIC_SCL</text>
<text x="285.3" y="135.9">C</text>
<text x="34.4" y="148.3">CAM_SDA</text>
<text x="84.9" y="147">QWIIC_RX</text>
<text x="85.2" y="144.5">QWIIC_TX</text>
<text x="34.4" y="150.8">CAM_Y4</text>
<text x="34.4" y="155.9">CAM_SYNC</text>
<text x="34.4" y="153.4">CAM_HREF</text>
<text x="83.9" y="154.6">QWIIC_SCL</text>
<text x="221.1" y="155.9">QWIIC_SDA</text>
<text x="249.1" y="155.9">QWIIC_TX</text>
<text x="34.4" y="161">CAM_Y2</text>
<text x="34.4" y="158.4">CAM_Y6</text>
<text x="83.8" y="157.2">QWIIC_SDA</text>
<text x="85.3" y="159.7">CAM_SCL</text>
<text x="221.1" y="158.4">QWIIC_SCL</text>
<text x="249.1" y="158.4">QWIIC_RX</text>
<text x="34.4" y="166.1">GPS_PPS</text>
<text x="86.5" y="162.2">CAM_Y9</text>
<text x="86.5" y="164.8">CAM_Y8</text>
<text x="86.5" y="167.3">CAM_Y7</text>
<text x="34.4" y="173.7">SPI_MOSI</text>
<text x="34.4" y="171.1">GPS_TX</text>
<text x="34.4" y="168.6">GPS_RX</text>
<text x="86.5" y="172.4">CAM_Y5</text>
<text x="86.5" y="169.9">CAM_Y3</text>
<text x="34.4" y="176.2">SPI_SCLK</text>
<text x="34.4" y="178.8">SPI_MISO</text>
<text x="84" y="174.9">CAM_PCLK</text>
<text x="84.1" y="177.5">CAM_XCLK</text>
<text x="10.3" y="185.9">D</text>
<text x="285.3" y="185.9">D</text>
<text x="35" y="199.9">1</text>
<text x="85" y="199.9">2</text>
<text x="135" y="199.9">3</text>
<text x="185" y="199.9">4</text>
<text x="235" y="199.9">5</text>
<text x="285" y="199.9">6</text>
</g>
<g font-size="1.8" fill="#006464">
<text x="261.6" y="18.6">H1</text>
<text x="269.3" y="18.6">H2</text>
<text x="261.6" y="25">H3</text>
<text x="269.3" y="25">H4</text>
<text x="111.7" y="45.3">+3V3</text>
<text x="133.9" y="46.6">ESP32-S3-WROOM-1(N16R2)</text>
<text x="134.5" y="42.8">U1</text>
<text x="90" y="56.7">C1</text>
<text x="95.1" y="56.7">C2</text>
<text x="101.4" y="56.7">C3</text>
<text x="161.8" y="58">GND</text>
<text x="185.4" y="58">GND</text>
<text x="243.7" y="56.7">+3V3</text>
<text x="34.2" y="61.8">+3V3</text>
<text x="48.2" y="61.8">+3V3</text>
<text x="92.9" y="61.8">22uF</text>
<text x="98" y="61.8">22uF 100nF</text>
<text x="117.8" y="61.8">GND</text>
<text x="128.8" y="61.8">GND</text>
<text x="128.8" y="64.4">3V3</text>
<text x="161.8" y="61.8">GND</text>
<text x="162.5" y="64.4">IO1</text>
<text x="248.8" y="65.6">C5</text>
<text x="252.6" y="65.6">C46</text>
<text x="50.4" y="68.9" transform="rotate(-90 50.4 68.9)">10K</text>
<text x="90.7" y="70.7">GND</text>
<text x="128.8" y="66.9">EN</text>
<text x="128.8" y="69.4">IO4</text>
<text x="128.8" y="72">IO5</text>
<text x="160.7" y="72">RXD0</text>
<text x="161" y="69.4">TXD0</text>
<text x="162.5" y="66.9">IO2</text>
<text x="250.5" y="70.7">100nF</text>
<text x="256.8" y="70.7">10uF</text>
<text x="35.7" y="73.9" transform="rotate(-90 35.7 73.9)">NC</text>
<text x="36.7" y="77.4" transform="rotate(-90 36.7 77.4)">R1</text>
<text x="50.6" y="77.4" transform="rotate(-90 50.6 77.4)">R2</text>
<text x="128.8" y="74.5">IO6</text>
<text x="128.8" y="77.1">IO7</text>
<text x="161.3" y="77.1">IO41</text>
<text x="161.3" y="74.5">IO42</text>
<text x="231.5" y="73.7" transform="rotate(-90 231.5 73.7)">NC</text>
<text x="232.3" y="77.4" transform="rotate(-90 232.3 77.4)">R3</text>
<text x="235.1" y="73.7" transform="rotate(-90 235.1 73.7)">NC</text>
<text x="236.1" y="77.4" transform="rotate(-90 236.1 77.4)">R4</text>
<text x="239.1" y="73.7" transform="rotate(-90 239.1 73.7)">NC</text>
<text x="239.9" y="77.4" transform="rotate(-90 239.9 77.4)">R5</text>
<text x="26.1" y="83.4">ST-1133</text>
<text x="28.4" y="80.9">SW1</text>
<text x="41.3" y="83.4">ST-1133</text>
<text x="43.7" y="80.9">SW2</text>
<text x="53.2" y="82.1">C4</text>
<text x="128.8" y="79.6">IO15</text>
<text x="128.8" y="82.1">IO16</text>
<text x="161.3" y="82.1">IO39</text>
<text x="161.3" y="79.6">IO40</text>
<text x="249.4" y="79.6">GND 2</text>
<text x="257" y="78.3">DAT2</text>
<text x="257" y="80.9">CS/DAT3</text>
<text x="257" y="83.4">MOSI/CMD</text>
<text x="54.9" y="87.2">100nF</text>
<text x="128.8" y="84.7">IO17</text>
<text x="128.8" y="87.2">IO18</text>
<text x="128.8" y="89.8">IO8</text>
<text x="161.3" y="89.8">IO36</text>
<text x="161.3" y="87.2">IO37</text>
<text x="161.3" y="84.7">IO38</text>
<text x="257" y="86">VDD</text>
<text x="257" y="88.5">SCK/CLK</text>
<text x="269.3" y="85.7">CARD4</text>
<text x="269.3" y="88.2">TF-SHORT</text>
<text x="128.8" y="92.3">IO19</text>
<text x="128.8" y="94.8">IO20</text>
<text x="161.3" y="92.3">IO35</text>
<text x="162.5" y="94.8">IO0</text>
<text x="257" y="91">VSS</text>
<text x="257" y="93.6">MISO/DAT0</text>
<text x="32.3" y="99.9">GND</text>
<text x="47.5" y="99.9">GND</text>
<text x="220.5" y="96.4">U15</text>
<text x="257" y="96.1">DAT1</text>
<text x="135.5" y="104.9" transform="rotate(-90 135.5 104.9)">IO3</text>
<text x="138" y="104.9" transform="rotate(-90 138 104.9)">IO46</text>
<text x="140.6" y="104.9" transform="rotate(-90 140.6 104.9)">IO9</text>
<text x="143.1" y="104.9" transform="rotate(-90 143.1 104.9)">IO10</text>
<text x="145.6" y="104.9" transform="rotate(-90 145.6 104.9)">IO11</text>
<text x="148.2" y="104.9" transform="rotate(-90 148.2 104.9)">IO12</text>
<text x="150.7" y="104.9" transform="rotate(-90 150.7 104.9)">IO13</text>
<text x="153.3" y="104.9" transform="rotate(-90 153.3 104.9)">IO14</text>
<text x="155.8" y="104.9" transform="rotate(-90 155.8 104.9)">IO21</text>
<text x="158.3" y="104.9" transform="rotate(-90 158.3 104.9)">IO47</text>
<text x="160.9" y="104.9" transform="rotate(-90 160.9 104.9)">IO48</text>
<text x="163.4" y="104.9" transform="rotate(-90 163.4 104.9)">IO45</text>
<text x="233.7" y="102.5">GND</text>
<text x="214.6" y="108.3">SMF05CT1G-ES</text>
<text x="245.6" y="112.6">GND</text>
<text x="20.4" y="136.8">J1</text>
<text x="230" y="133.2">R6</text>
<text x="230" y="135.7">R7</text>
<text x="238.4" y="132.9">10K</text>
<text x="238.4" y="135.5">10K</text>
<text x="248.9" y="134.2">+3V3</text>
<text x="15.7" y="139.3">Conn_01x16</text>
<text x="30.5" y="143.1">+3V3</text>
<text x="99.5" y="140.6">Conn_01x16</text>
<text x="104.2" y="138">J2</text>
<text x="27.9" y="147">IO1</text>
<text x="30.5" y="145.6">GND</text>
<text x="90" y="149.5">+3V3</text>
<text x="209.8" y="146.9">QWIIC-I2C</text>
<text x="212.9" y="144.4">CN4</text>
<text x="234.5" y="146.9">QWIIC_UART</text>
<text x="241.6" y="144.4">CN5</text>
<text x="91.2" y="152">GND</text>
<text x="213.1" y="150.7">GND</text>
<text x="213.4" y="155.8">SDA</text>
<text x="213.5" y="153.3">3V3</text>
<text x="223.5" y="150.7">GND</text>
<text x="223.5" y="153.3">+3V3</text>
<text x="241" y="150.7">GND</text>
<text x="241.4" y="153.3">3V3</text>
<text x="242.7" y="155.8">TX</text>
<text x="251.5" y="150.7">GND</text>
<text x="251.5" y="153.3">+3V3</text>
<text x="43" y="158.3">+3V3</text>
<text x="44.2" y="160.9">GND</text>
<text x="57.2" y="156.1">J3</text>
<text x="58.2" y="158.3">3V3</text>
<text x="58.2" y="160.9">NC</text>
<text x="213.5" y="158.3">SCL</text>
<text x="242.4" y="158.3">RX</text>
<text x="58.2" y="163.4">WAKEUP</text>
<text x="58.2" y="166">PPS</text>
<text x="44.2" y="173.6">GND</text>
<text x="58.2" y="168.5">RX</text>
<text x="58.2" y="171">TX</text>
<text x="58.2" y="173.6">GND</text>
<text x="57.7" y="177.6">Conn_01x07</text>
<text x="91.2" y="179.9">GND</text>
<text x="30" y="181.2">BAT</text>
<text x="90.9" y="182.5">VBUS</text>
</g>
<g font-size="1.8" fill="#a90000">
<text x="166.3" y="56.9">41</text>
<text x="126.3" y="60.7">1</text>
<text x="126.3" y="63.2">2</text>
<text x="126.3" y="65.8">3</text>
<text x="166.3" y="65.8">38</text>
<text x="166.3" y="63.2">39</text>
<text x="166.3" y="60.7">40</text>
<text x="126.3" y="68.3">4</text>
<text x="126.3" y="70.9">5</text>
<text x="166.3" y="70.9">36</text>
<text x="166.3" y="68.3">37</text>
<text x="126.3" y="73.4">6</text>
<text x="126.3" y="75.9">7</text>
<text x="166.3" y="75.9">34</text>
<text x="166.3" y="73.4">35</text>
<text x="254.6" y="77.2">1</text>
<text x="125.7" y="83.6">10</text>
<text x="126.3" y="78.5">8</text>
<text x="126.3" y="81">9</text>
<text x="166.3" y="83.6">31</text>
<text x="166.3" y="81">32</text>
<text x="166.3" y="78.5">33</text>
<text x="254.6" y="82.3">3</text>
<text x="125.7" y="86.1">11</text>
<text x="125.7" y="88.6">12</text>
<text x="166.3" y="88.6">29</text>
<text x="166.3" y="86.1">30</text>
<text x="254.6" y="84.8">4</text>
<text x="254.6" y="87.4">5</text>
<text x="254.6" y="89.9">6</text>
<text x="125.7" y="91.2">13</text>
<text x="125.7" y="93.7">14</text>
<text x="166.3" y="93.7">27</text>
<text x="166.3" y="91.2">28</text>
<text x="254.6" y="92.5">7</text>
<text x="254.6" y="95">8</text>
<text x="214.6" y="101.3">5</text>
<text x="214.6" y="98.8">6</text>
<text x="228.5" y="98.8">1</text>
<text x="228.5" y="101.3">2</text>
<text x="134.4" y="108" transform="rotate(-90 134.4 108)">15</text>
<text x="136.9" y="108" transform="rotate(-90 136.9 108)">16</text>
<text x="139.4" y="108" transform="rotate(-90 139.4 108)">17</text>
<text x="142" y="108" transform="rotate(-90 142 108)">18</text>
<text x="144.5" y="108" transform="rotate(-90 144.5 108)">19</text>
<text x="147.1" y="108" transform="rotate(-90 147.1 108)">20</text>
<text x="149.6" y="108" transform="rotate(-90 149.6 108)">21</text>
<text x="152.1" y="108" transform="rotate(-90 152.1 108)">22</text>
<text x="154.7" y="108" transform="rotate(-90 154.7 108)">23</text>
<text x="157.2" y="108" transform="rotate(-90 157.2 108)">24</text>
<text x="159.8" y="108" transform="rotate(-90 159.8 108)">25</text>
<text x="162.3" y="108" transform="rotate(-90 162.3 108)">26</text>
<text x="214.6" y="103.9">4</text>
<text x="228.5" y="103.9">3</text>
<text x="24.1" y="142">1</text>
<text x="101.5" y="143.3">1</text>
<text x="24.1" y="144.5">2</text>
<text x="24.1" y="147.1">3</text>
<text x="24.1" y="149.6">4</text>
<text x="101.5" y="145.8">2</text>
<text x="101.5" y="148.3">3</text>
<text x="218" y="149.6">1</text>
<text x="245.9" y="149.6">1</text>
<text x="24.1" y="152.1">5</text>
<text x="24.1" y="154.7">6</text>
<text x="101.5" y="150.9">4</text>
<text x="101.5" y="153.4">5</text>
<text x="101.5" y="156">6</text>
<text x="218" y="152.1">2</text>
<text x="218" y="154.7">3</text>
<text x="245.9" y="152.1">2</text>
<text x="245.9" y="154.7">3</text>
<text x="24.1" y="157.2">7</text>
<text x="24.1" y="159.8">8</text>
<text x="54.5" y="157.2">1</text>
<text x="54.5" y="159.8">2</text>
<text x="101.5" y="158.5">7</text>
<text x="101.5" y="161">8</text>
<text x="218" y="157.2">4</text>
<text x="245.9" y="157.2">4</text>
<text x="23.5" y="164.8">10</text>
<text x="23.5" y="167.4">11</text>
<text x="24.1" y="162.3">9</text>
<text x="54.5" y="162.3">3</text>
<text x="54.5" y="164.8">4</text>
<text x="54.5" y="167.4">5</text>
<text x="100.9" y="166.1">10</text>
<text x="101.5" y="163.6">9</text>
<text x="23.5" y="169.9">12</text>
<text x="23.5" y="172.5">13</text>
<text x="54.5" y="169.9">6</text>
<text x="54.5" y="172.5">7</text>
<text x="100.9" y="168.7">11</text>
<text x="100.9" y="171.2">12</text>
<text x="100.9" y="173.7">13</text>
<text x="23.5" y="175">14</text>
<text x="23.5" y="177.5">15</text>
<text x="100.9" y="176.3">14</text>
<text x="100.9" y="178.8">15</text>
<text x="23.5" y="180.1">16</text>
<text x="100.9" y="181.4">16</text>
</g>
<g font-size="1.8" fill="#0f0f0f">
<text x="111.8" y="65.7">EN</text>
<text x="177" y="63.2">IO1</text>
<text x="177" y="65.7">IO2</text>
<text x="111.8" y="70.8">IO5</text>
<text x="111.8" y="68.2">IO4</text>
<text x="175.3" y="70.8">RXD0</text>
<text x="175.3" y="68.2">TXD0</text>
<text x="111.8" y="73.3">IO6</text>
<text x="111.8" y="75.9">IO7</text>
<text x="175.3" y="73.3">IO42</text>
<text x="175.3" y="75.9">IO41</text>
<text x="36.8" y="78.4">BOOT</text>
<text x="52.1" y="78.4">EN</text>
<text x="111.8" y="83.5">IO17</text>
<text x="111.8" y="80.9">IO16</text>
<text x="111.8" y="78.4">IO15</text>
<text x="175.3" y="83.5">IO38</text>
<text x="175.3" y="80.9">IO39</text>
<text x="175.3" y="78.4">IO40</text>
<text x="222.2" y="82.2">SPI_MOSI</text>
<text x="222.2" y="79.7">SD_CS</text>
<text x="111.8" y="86">IO18</text>
<text x="111.8" y="88.6">IO8</text>
<text x="175.3" y="88.6">IO36</text>
<text x="175.3" y="86">IO37</text>
<text x="228.6" y="87.3">SPI_SCLK</text>
<text x="111.8" y="93.6">USB_P</text>
<text x="111.8" y="91.1">USB_N</text>
<text x="175.3" y="93.6">BOOT</text>
<text x="175.3" y="91.1">IO35</text>
<text x="30.5" y="117.8">IO45</text>
<text x="134.3" y="115.6" transform="rotate(-90 134.3 115.6)">IO3</text>
<text x="139.4" y="118.1" transform="rotate(-90 139.4 118.1)">IO9</text>
<text x="141.9" y="118.1" transform="rotate(-90 141.9 118.1)">IO10</text>
<text x="144.4" y="118.1" transform="rotate(-90 144.4 118.1)">IO11</text>
<text x="147" y="118.1" transform="rotate(-90 147 118.1)">IO12</text>
<text x="149.5" y="118.1" transform="rotate(-90 149.5 118.1)">IO13</text>
<text x="152.1" y="118.1" transform="rotate(-90 152.1 118.1)">IO14</text>
<text x="154.6" y="118.1" transform="rotate(-90 154.6 118.1)">IO21</text>
<text x="157.1" y="118.1" transform="rotate(-90 157.1 118.1)">IO47</text>
<text x="159.7" y="118.1" transform="rotate(-90 159.7 118.1)">IO48</text>
<text x="162.2" y="118.1" transform="rotate(-90 162.2 118.1)">IO45</text>
<text x="30.5" y="120.3">IO48</text>
<text x="26.7" y="149.5">IO47</text>
<text x="26.7" y="154.6">IO9</text>
<text x="26.7" y="152.1">IO14</text>
<text x="95.2" y="153.3">IO2</text>
<text x="95.2" y="155.9">IO3</text>
<text x="26.7" y="157.1">IO36</text>
<text x="26.7" y="159.7">IO35</text>
<text x="95.2" y="160.9">IO40</text>
<text x="95.2" y="158.4">IO41</text>
<text x="26.7" y="164.8">IO17</text>
<text x="26.7" y="167.3">IO48</text>
<text x="26.7" y="162.2">BOOT</text>
<text x="95.2" y="166">IO38</text>
<text x="95.2" y="163.5">IO39</text>
<text x="26.7" y="169.8">IO45</text>
<text x="26.7" y="172.4">IO11</text>
<text x="95.2" y="168.6">IO15</text>
<text x="95.2" y="171.1">IO16</text>
<text x="95.2" y="173.6">IO37</text>
<text x="26.7" y="174.9">IO12</text>
<text x="26.7" y="177.5">IO13</text>
<text x="95.2" y="176.2">IO21</text>
</g>
<g font-size="1.8" fill="#0000c2">
<text x="153.4" y="68.8">GPIO43</text>
<text x="153.4" y="71.4">GPIO44</text>
<text x="14.7" y="146.8">Relay3</text>
<text x="15" y="151.9">INT</text>
<text x="104.9" y="153.4">SCL</text>
<text x="104.9" y="156">SDA</text>
<text x="110.9" y="153.4">CANRX</text>
<text x="110.9" y="156">CANTX</text>
<text x="104.6" y="160.8">Relay1 RSTX</text>
<text x="104.9" y="158.5">DTH</text>
<text x="111.4" y="158.2">RSEN</text>
<text x="104.6" y="163.3">Relay2 RSRX</text>
<text x="104.6" y="168.4">INT</text>
<text x="106.7" y="171.2">CANEN</text>
</g>
<text font-size="1.8" fill="#009600" x="232.4" y="92.4">SPI_MISO</text>
</svg>
